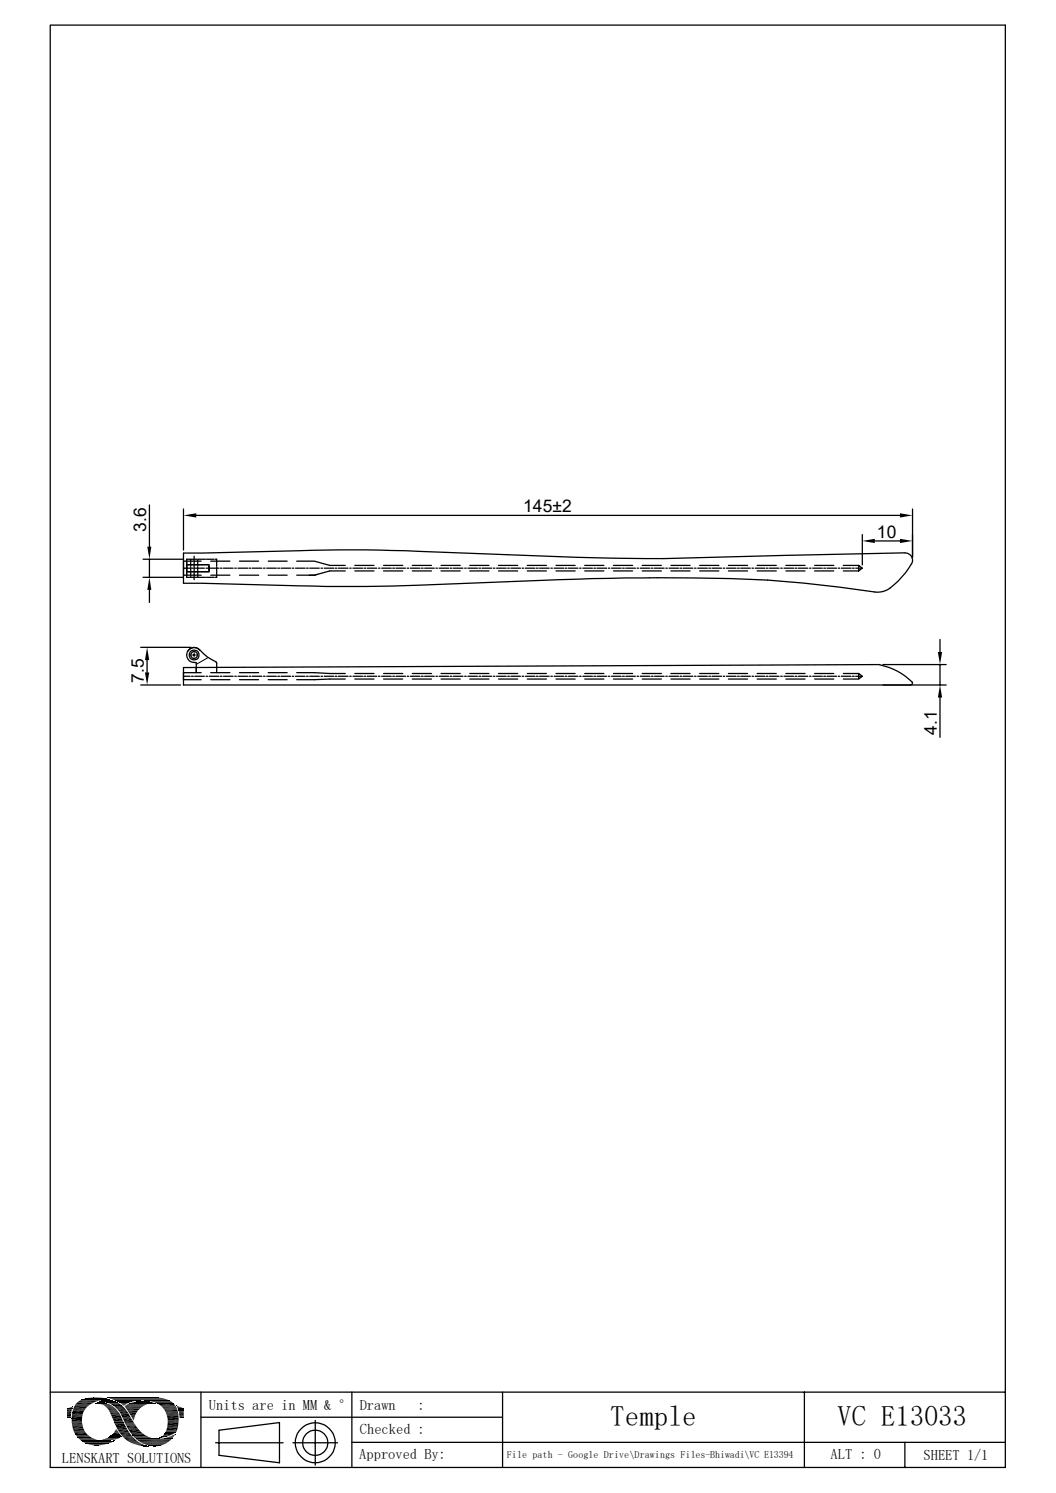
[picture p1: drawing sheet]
<svg xmlns="http://www.w3.org/2000/svg" width="210mm" height="297mm" viewBox="0 0 210 297" stroke-linecap="round" stroke-linejoin="round" font-family="sans-serif">
<g fill="none" stroke="#000" stroke-width=".25">
<path d="M10 5h189.9v286.9h-189.9zM28.4 114.9h8.1M28.4 111.3h8.1M29.7 100.5v8.3M29.7 111.3v3.6M29.7 117.3v2.5M36.5 101.3v8.1M36.5 114.4h3.5M36.5 111.6h3.5M36.5 113h1.3M37.1 111.6v2.8M37.1 114.6v.3h.4"/>
<path d="M37.1 112.4h.2M37.1 113.7h.2M37.3 112.4h.5M37.3 113.7h.5M37.5 111.3h-.4v.2M37.7 114.9h.4M37.7 111.3h.4M37.9 112.4h.3M37.9 113.7h.3M37.9 111.3v.2M37.9 111.7v.4M37.9 112.3v.3"/>
<path d="M37.9 112.9v.3M37.9 113.4v.4M37.9 114v.3M37.9 114.6v.2M38.1 113h.3M38.2 114.9h.4M38.2 111.3h.4M38.3 112.4h.3M38.3 113.7h.3M38.6 110.7v.6M38.6 111.5v.2M38.6 111.8v1"/>
<path d="M38.6 112.9v.2M38.6 113.2v1M38.6 114.3v.2M38.6 114.7v.6M38.7 112.4h.4M38.7 113.7h.4M38.7 113h1.9M38.8 114.9h.4M38.8 111.3h.4M39 102.5h140M39.2 112.4h.3M39.2 113.7h.3"/>
<path d="M39.3 111.7v.4M39.3 112.3v.3M39.3 112.9v.3M39.3 113.4v.4M39.3 114v.3M39.3 114.6v.2M39.3 111.3v.2M39.4 114.9h.4M39.4 111.3h.4M39.6 112.4h.3M39.6 113.7h.3M39.9 114.9h.4"/>
<path d="M39.9 111.3h.4M40 112.4h.4M40 113.7h.4M40.5 114.9h.4M40.5 111.3h.4M40.5 112.4h.3M40.5 113.7h.3M40.9 112.4h.3M40.9 113.7h.3M41 113h.3M41.1 114.9h.3M41.1 111.3h.3"/>
<path d="M41.3 112.4h.3M41.6 112.5v.5M41.6 113.1v.3M41.6 113.5v.2h-.3M41.6 113h1.9M41.6 114.9h.4M41.6 111.3h.4M41.9 114.4h3.8M41.9 111.6h3.8M42.2 114.9h.3M42.2 111.3h.3M42.8 111.3h.3v.2"/>
<path d="M43.1 111.7v.4M43.1 112.3v.3M43.1 112.9v.3M43.1 113.4v.4M43.1 114v.3M43.1 114.6v.3h-.3M43.8 113h.4M44.5 113h1.9M46.7 113h.3M47.3 113h1.9M47.6 114.4h3.8M47.6 111.6h3.8"/>
<path d="M49.5 113h.4M50.2 113h1.9M52.4 113h.3M53 113h1.9M53.3 114.4h3.8M53.3 111.6h3.8M55.2 113h.4M55.9 113h1.9M58.1 113h.3M58.8 113h1.9M59 111.6h3.5l3.1 .9h3.1M61 113h.3"/>
<path d="M61.6 113h1.9M63.1 114.3l-.6 .1h-1M63.8 113h.3M64.5 113h1.9M66.7 113h.3M67.3 113h1.9M68.7 113.6h-3.1l-3.1 .8h-3.5M69.6 113h.3M70.2 113h1.9M70.6 113.6h3.8M70.6 112.5h3.8M72.4 113h.3"/>
<path d="M73 113h1.9M75.3 113h.3M75.9 113h1.9M76.3 113.6h3.8M76.3 112.5h3.8M78.1 113h.3M78.7 113h1.9M81 113h.3M81.6 113h1.9M82 112.5h3.8M82 113.6h3.8M83.8 113h.4"/>
<path d="M84.5 113h1.9M86.7 113h.3M87.3 113h1.9M87.7 112.5h3.8M87.7 113.6h3.8M89.5 113h.4M90.2 113h1.9M92.4 113h.3M93 113h2M93.4 113.6h3.8M93.4 112.5h3.8M95.3 113h.3"/>
<path d="M95.9 113h1.9M98.1 113h.3M98.8 113h1.9M99.1 112.5h3.9M99.1 113.6h3.9M101 113h.3M101.6 113h1.9M103.8 113h.3M104.5 113h1.9M104.9 113.6h3.8M104.9 112.5h3.8M106.7 113h.3"/>
<path d="M107.3 113h1.9M109.6 113h.3M110.2 113h1.9M110.6 113.6h3.8M110.6 112.5h3.8M112.4 113h.3M113 113h1.9M115.3 113h.3M115.9 113h1.9M116.3 113.6h3.8M116.3 112.5h3.8M118.1 113h.3"/>
<path d="M118.7 113h1.9M121 113h.3M121.6 113h1.9M122 113.6h3.8M122 112.5h3.8M123.8 113h.4M124.5 113h1.9M126.7 113h.3M127.3 113h1.9M127.7 112.5h3.8M127.7 113.6h3.8M129.5 113h.4"/>
<path d="M130.2 113h1.9M132.4 113h.3M133.1 113h1.9M133.4 112.5h3.8M133.4 113.6h3.8M135.3 113h.3M135.9 113h1.9M138.1 113h.3M138.8 113h1.9M139.1 113.6h3.9M139.1 112.5h3.9M141 113h.3"/>
<path d="M141.6 113h1.9M143.8 113h.3M144.5 113h1.9M144.9 113.6h3.8M144.9 112.5h3.8M146.7 113h.3M147.3 113h1.9M149.6 113h.3M150.2 113h1.9M150.6 112.5h3.8M150.6 113.6h3.8M152.4 113h.3"/>
<path d="M153 113h1.9M155.3 113h.3M155.9 113h1.9M156.3 112.5h3.8M156.3 113.6h3.8M158.1 113h.4M158.7 113h2M161 113h.3M161.6 113h1.9M162 112.5h3.8M162 113.6h3.8M163.8 113h.4"/>
<path d="M164.5 113h1.9M166.7 113h.3M167.3 113h1.9M167.7 113.6h3.1v-1.1l.7 .5-.7 .6M167.7 112.5h3.1M169.5 113h.4M170.2 113h1.3M171.5 106.3v6.1M174 107.6h5M181.2 112.2a14 14 0 0 1-5.1 5.3l-1.6 .3a253.8 253.8 0 0 0-43.7-2.9M181.3 112.2a1.48 1.48 0 0 0-1.3-2.2l-51.4 1.1-13.8-.2-31.5-1.2a292.4 292.4 0 0 0-23.8-.1l-23 .4v6l25.6 .6a330.8 330.8 0 0 0 21.2-.2l34.5-1.3 12.9-.2M181.5 101.3v9.6"/>
<path d="M28 136.3h7.9M28 128.8h10M29.3 131.3v2.5M36.5 133.8h3.5M36.5 135.2h3.5M36.5 134.5h1.3M37.3 129.6a1.45 1.45 0 0 1 2.4-.3 1.48 1.48 0 0 0-2.5 .4 1.48 1.48 0 0 0 1.4 2.1M38.1 134.5h.3M38.6 131.8h.4v2M38.7 134.5h1.9M39.8 129.3l1.4 1.4 1.8 1M41 134.5h.3"/>
<path d="M41.6 134.5h1.9M41.9 133.8h3.8M41.9 135.2h3.8M42.9 131.7l.2 .2v1.9M43.8 134.5h.4M44.5 134.5h1.9M46.7 134.5h.3M47.3 134.5h1.9M47.6 133.8h3.8M47.6 135.2h3.8M49.5 134.5h.4M50.2 134.5h1.9"/>
<path d="M52.4 134.5h.3M53 134.5h1.9M53.3 133.8h3.8M53.3 135.2h3.8M55.2 134.5h.4M55.9 134.5h1.9M58.1 134.5h.3M58.8 134.5h1.9M59 133.8l9.7 .2M61 134.5h.3M61.6 134.5h1.9M63.8 134.5h.3"/>
<path d="M64.5 134.5h1.9M66.7 134.5h.3M67.3 134.5h1.9M68.7 135.1l-9.7 .1M69.6 134.5h.3M70.2 134.5h1.9M70.6 135.1h3.8M70.6 134h3.8M72.4 134.5h.3M73 134.5h1.9M75.3 134.5h.3M75.9 134.5h1.9"/>
<path d="M76.3 135.1h3.8M76.3 134h3.8M78.1 134.5h.3M78.7 134.5h1.9M81 134.5h.3M81.6 134.5h1.9M82 135.1h3.8M82 134h3.8M83.8 134.5h.4M84.5 134.5h1.9M86.7 134.5h.3M87.3 134.5h1.9"/>
<path d="M87.7 135.1h3.8M87.7 134h3.8M89.5 134.5h.4M90.2 134.5h1.9M92.4 134.5h.3M93 134.5h2M93.4 135.1h3.8M93.4 134h3.8M95.3 134.5h.3M95.9 134.5h1.9M98.1 134.5h.3M98.8 134.5h1.9"/>
<path d="M99.1 135.1h3.9M99.1 134h3.9M101 134.5h.3M101.6 134.5h1.9M103.8 134.5h.3M104.5 134.5h1.9M104.9 135.1h3.8M104.9 134h3.8M106.7 134.5h.3M107.3 134.5h1.9M109.6 134.5h.3M110.2 134.5h1.9"/>
<path d="M110.6 135.1h3.8M110.6 134h3.8M112.4 134.5h.3M113 134.5h1.9M115.3 134.5h.3M115.9 134.5h1.9M116.3 135.1h3.8M116.3 134h3.8M118.1 134.5h.3M118.7 134.5h1.9M121 134.5h.3M121.6 134.5h1.9"/>
<path d="M122 135.1h3.8M122 134h3.8M123.8 134.5h.4M124.5 134.5h1.9M126.7 134.5h.3M127.3 134.5h1.9M127.7 135.1h3.8M127.7 134h3.8M129.5 134.5h.4M130.2 134.5h1.9M132.4 134.5h.3M133.1 134.5h1.9"/>
<path d="M133.4 135.1h3.8M133.4 134h3.8M135.3 134.5h.3M135.9 134.5h1.9M138.1 134.5h.3M138.8 134.5h1.9M139.1 135.1h3.9M139.1 134h3.9M141 134.5h.3M141.6 134.5h1.9M143.8 134.5h.3M144.5 134.5h1.9"/>
<path d="M144.9 135.1h3.8M144.9 134h3.8M146.7 134.5h.3M147.3 134.5h1.9M149.6 134.5h.3M150.2 134.5h1.9M150.6 135.1h3.8M150.6 134h3.8M152.4 134.5h.3M153 134.5h1.9M155.3 134.5h.3M155.9 134.5h1.9"/>
<path d="M156.3 135.1h3.8M156.3 134h3.8M158.1 134.5h.4M158.7 134.5h2M161 134.5h.3M161.6 134.5h1.9M162 135.1h3.8M162 134h3.8M163.8 134.5h.4M164.5 134.5h1.9M166.7 134.5h.3M167.3 134.5h1.9"/>
<path d="M167.7 135.1h3.1M167.7 134h3.1M169.5 134.5h.4M170.2 134.5h1.3M170.8 134l.7 .5-.7 .6zM175 132.2a11.7 11.7 0 0 1 6.5 3.7l-.4 .4M175 132.2l-138.5 .6v3.5h151.7M175.6 132.2h12.6M186.9 127.2v2.5M186.9 132.2v4.1M186.9 138.8v7.9M10 276.9h189.9"/>
<path d="M14.7 279.7h2.9M40 276.9v15M70 276.9v15M99.9 276.9v15M160 276.9v15M14.3 281.5h2.1M14.3 283.3h2.1M14.7 284.9h2.4M15 285.5h2.6M24.6 286.1h2.2M24.9 280.1h3.2M25.1 283.8h2.1"/>
<path d="M25.3 284h2.1M26.1 285.4h2.7M27.2 286.5h6.8M33.1 281.3h2.4M33.4 282.7h2.1M40 281.9h59.9M42.9 287h13.4M43.6 284.5l12-1.5v8l-12-1.5zM58.3 287h8.8M62.7 282.6v8.9M70 286.9h129.9M180 286.9v5"/>
<circle cx="38.6" cy="130.3" r=".98"/>
<circle cx="38.6" cy="130.3" r=".68"/>
<circle cx="62.7" cy="287" r="2.51"/>
<circle cx="62.7" cy="287" r="4"/>
</g>
<g fill="none" stroke="#000" stroke-width=".2">
<path d="M129.1 114.9h.1M38.1 130.3h1M38.6 129.8v.9M41.4 130.8l-2.4 1.4M14.7 279.9h2.6M15 279.4h3M15.3 279h3.5M15.7 278.7h3.9M15.9 278.6h4M16 278.6h4.2M16 278.5h4.4M16.2 278.5h4.3"/>
<path d="M16.4 278.4h5.4M16.5 278.3h5.1M16.7 278.3h4.7M16.9 278.2h4.3M17.1 278.2h3.9M17.5 278.1h3M17.6 278.1h2.9M19 279.2h2.1M19.1 279.2h2.2M19.7 278.8h3.2M19.8 278.8h2.9M19.9 278.7h2.7"/>
<path d="M20.2 278.7h2.2M20.3 278.9h2.7M20.6 279h2.7M21.3 279h2M21.3 279.1h2.4M21.3 278h10.3M21.4 278.1h10.5M21.5 278.1h11M21.8 278h7.4M21.8 278.2h10.8M21.8 278.4h-5.6M22 278.3h10.9"/>
<path d="M22.2 278.3h10.8M22.3 278.4h10.9M22.5 278.4h10.8M22.6 278.5h11M22.8 278.6h5.1M22.9 278.6h4.4M23 278.7h4.2M23.2 278.8h3.3M23.5 278.9h2.7M23.5 278.9h2.5M23.7 279h2.1M24.8 279.8h3.7"/>
<path d="M24.8 279.8h3.5M24.8 279.9h3.4M24.9 279.7h3.8M25 279.6h3.7M25.1 279.5h4M25.4 279.4h3.8M25.4 279.3h4.2M25.7 279.2h4.2M26 279.1h4.8M26.2 279h4.4M26.2 279h4.2M26.6 278.9h3.5"/>
<path d="M26.8 278.9h3.1M27.1 278.8h2.6M28.7 278.6h5M29.3 278.6h4.4M29.4 278.7h4.5M30.1 278.8h4M30.4 278.9h3.8M30.7 279h3.7M30.8 279.2h-5M31 279.1h3.5M31.2 279.2h3.3M31.9 279.7h3"/>
<path d="M32.1 279.8h2.9M14.3 282.3h2M14.3 282.8h2M14.3 283h2M14.3 283.1h2M14.3 283.5h2.1M14.4 281h2.2M14.5 280.5h2.3M14.5 284.2h2.1M14.6 284.7h2.3M15 285.3h2.3M15.3 285.8h2.7"/>
<path d="M15.4 285.9h2.6M15.4 285.9h2.8M15.5 286h2.8M15.6 286.1h3M15.7 286.3h3.3M15.9 286.4h3.1M15.9 286.4h3.6M16 286.6h3.9M16.2 286.6h3.7M16.2 286.6h4.2M16.3 286.7h5.2M16.3 286.8h6.3"/>
<path d="M16.6 286.9h5.8M16.6 286.9h5.7M16.7 287h5.5M16.9 287h5M17 287.1h4.8M17.1 287.1h4.6M17.1 287.2h4.5M17.4 287.3h4M17.7 287.3h3.2M17.9 287.4h2.8M20.5 286.3h2.6M20.7 286.2h2.8"/>
<path d="M21.1 286.2h2.5M21.2 286.1h2.6M21.5 285.9h2.5M21.5 286h2.3M21.8 285.8h2.3M21.9 285.7h2.2M22 285.7h2M22 285.6h2M22.9 286.4h-2.7M24.1 285.8h-2.3M25.1 280.2h2.7M25.4 280.6h2"/>
<path d="M25.4 286.8h2.1M26.1 285.2h2.4M26.3 285.5h2.5M26.3 285.5h2.6M26.4 285.6h2.7M26.5 285.7h2.8M26.5 285.8h3.1M26.7 285.9h3.1M26.8 286h3.3M26.8 286.1h3.7M27 286.2h4.1M27.1 286.2l7.1 .1"/>
<path d="M27.1 286.3h7M27.6 286.7h6.1M27.8 286.9h5.7M27.9 286.9h5.5M28 287h5.3M28.2 287.1h5M28.5 287.2h4.4M28.8 287.3h3.9M29 287.5h3.4M29.5 287.5h2.6M29.6 287.6h2.4M31.7 286.2h2.5"/>
<path d="M32.4 280.1h2.7M32.5 280.2h2.7M32.6 280.3h2.6M32.6 280.4h2.6M32.7 280.5h2.6M32.8 285h2.1M32.9 285h2.1M32.9 280.9h2.5M32.9 284.9h2.2M32.9 284.9h2.1M32.9 284.8h2.2M33 284.7h2.1"/>
<path d="M33 284.6h2.2M33.1 284.5h2.1M33.1 284.6h2.1M33.1 281.5h2.4M33.2 283.9h2.2M33.4 282.5h2.1"/>
</g>
<g fill="#000">
<path d="M29.7 114.9l.4 2.4h-.8zM29.3 108.8h.8l-.4 2.5zM36.5 102.5l2.5-.4v.9zM171.5 107.6l2.5-.4v.8zM179 102.1l2.5 .4-2.5 .5zM179 107.2l2.5 .4-2.5 .4zM29.3 128.8l.4 2.5h-.9zM28.8 133.8h.9l-.4 2.5zM186.5 129.7h.9l-.5 2.5zM186.9 136.3l.5 2.5h-.9zM14.3 279.9h.1zM13.8 280l.5-.1 .1 .1z"/>
<path d="M14.3 279.9h.1v.1zM18.3 278h1.6zM18.7 278h1.2zM19.1 279.1h1.9zM19.2 279.1h1.8zM19.2 279.1h1.7zM19.4 279.1h1.5zM19.5 279.1h1zM19.4 279.1h1.2zM19.5 279.1h1.1zM19.6 279.1h.9zM19.6 279.2l1.9 .1z"/>
<path d="M19.7 278.8h.2zM19.6 279.1h.8zM19.8 279.1h.6zM20 279.3l1.7 .1zM19.8 279.1h.4zM20.1 279l.1 .1zM20.1 279h.1zM20.2 279.4h1.6zM20.4 279.4l1.7 .2h-1.4zM20.4 279.4h1.4l.3 .2zM20.5 278.7h1.8zM20.5 278.7h1.7z"/>
<path d="M20.6 278.6l1.6 .1zM20.7 279.6l1.7 .1h-1.5zM20.7 279.6h1.4l.3 .1zM20.6 278.6h1.4zM20.9 278.6h1.1zM20.9 279.7l1.6 .1zM21 279.8l1.7 .2h-1.4zM21 279.8h1.5l.2 .2zM21.2 278.6h.3zM20.9 278.6h.8zM21.2 278.6h.5zM21.5 278.4h.3z"/>
<path d="M21.8 279.2h1.9zM22.4 279.6h1.9zM22.5 279.6h1.8zM22.5 279.6l1.8 .1zM22.6 279.7l2 .2h-1.7zM22.6 279.7h1.7l.3 .2zM22.9 279.9l1.9 .2h-1.7zM22.9 279.9h1.7l.2 .2zM23.7 279l1.9 .1zM23.8 279.1h1.8zM23.8 279.1h1.6zM24 279.1h1.4z"/>
<path d="M24 279.1l1.3 .1zM24 279.2l1 .2h-.7zM24 279.2h1.3l-.3 .2zM24.3 279.4l.6 .1zM24.3 279.4h.7zM24.4 279.5l.3 .1zM24.4 279.5h.5zM24.6 279.6v.1zM24.6 279.6h.1zM27.5 278.8h2zM27.5 278.8h1.9zM28.2 278.8h1.2z"/>
<path d="M28.2 278.8h.7zM30.4 279.2h.4zM30.4 279.2h.5zM30.7 279.2h.2zM30.9 278h.2zM35.1 279.7h.2zM35.1 279.7l.5 .1zM35.2 279.8l.8 .2h-.7zM35.2 279.8l.8 .2zM35.3 280l1 .1h-1zM35.3 280h.7l.3 .1zM13.3 280.2h1.1z"/>
<path d="M13.3 280.2l1 .1zM13.3 280.3l1 .1h-1zM13.3 280.3h1v.1zM13.3 280.4l.9 .4h-.9zM13.3 280.4h1l-.1 .4zM13.3 280.8h.9zM13.3 280.8l.8 .5h-.8zM13.3 280.8h.9l-.1 .5zM13.3 281.3l.8 .4h-.8zM13.3 281.3h.8v.4zM13.3 281.7h.8zM13.3 281.7l.8 .2h-.8z"/>
<path d="M13.3 281.7h.8v.2zM13.3 281.9h.8zM13.3 281.9l.8 .1zM13.4 280.2h1zM13.7 280.1l.7 .1zM13.7 280.1h.7zM13.8 280h.6zM14.3 282.3l2 .4h-2zM14.3 282.3h2v.4zM18.3 287.4l1.9 .1zM18.3 287.4h1.9zM18.4 287.5h1.1z"/>
<path d="M18.4 287.5h1.8zM18.9 287.5h.6zM19.1 287.5h.4zM20.4 286.4l1.9 .1zM20.4 286.4h2zM20.6 286.5h1.5zM20.6 286.5h1.7zM20.7 286.5h1.1zM20.7 286.5h1.4zM21 286.5h.6zM21 286.5h.8zM21.3 280l1.7 .2h-1.6z"/>
<path d="M21.3 280h1.4l.3 .2zM21.3 286.5h.3zM21.4 286.5h.2zM21.4 280.2l1.8 .3h-1.6zM21.4 280.2h1.6l.2 .3zM21.6 280.5h1.6zM21.6 280.5l1.8 .2h-1.7zM21.6 280.5h1.6l.2 .2zM21.7 280.7l1.8 .1h-1.7zM21.7 280.7h1.7l.1 .1zM21.8 280.8l1.8 .2h-1.7zM21.8 280.8h1.7l.1 .2z"/>
<path d="M21.9 281l1.8 .1zM21.9 281.1l1.9 .2h-1.8zM21.9 281.1h1.8l.1 .2zM21.5 286.7h1.1zM21.9 286.7h.7zM22 281.3l1.8 .1zM22 286.7h.6zM22.1 281.4l1.9 .3h-1.8zM22.1 281.4h1.7l.2 .3zM22.1 285.6l1.9 .1zM22.1 285.6h1.9zM22.2 281.7l2 .5h-1.8z"/>
<path d="M22.2 281.7h1.8l.2 .5zM22.2 285.5l1.8 .1zM22.2 285.5h1.7zM22.2 286.7h.5zM22.3 286.7h.4zM22.4 286.7h.3zM22.4 282.2l2.1 .5h-1.9zM22.4 282.2h1.8l.3 .5zM22.4 285.3h1.4zM22.4 285.3l1.5 .2h-1.7zM22.4 285.3h1.4l.1 .2zM22.6 286.6h.2z"/>
<path d="M22.6 282.7l1.9 .1zM22.7 282.8l1.9 .1zM22.7 282.9l1.9 .1zM22.7 285l1.1 .3h-1.4zM22.7 285h.9l.2 .3zM22.7 283h1.9zM22.7 284.9l.9 .1zM22.8 283l1.9 .2h-1.9zM22.8 283h1.8l.1 .2zM22.8 283.2l2.3 .9h-1.9zM22.8 283.2h1.9l.4 .9zM22.9 284.7l.6 .2h-.8z"/>
<path d="M22.9 284.7h.5l.1 .2zM22.6 286.6h.3zM22.9 284.6l.5 .1h-.5zM22.9 284.6l.5 .1zM23 284.4h.2zM23 284.4l.3 .2h-.4zM23 284.4l.3 .2zM23.1 284.4h.1zM23.1 280.1l1.8 .2h-1.5zM23.1 280.1h1.7l.1 .2zM23.4 280.3l1.8 .4h-1.6zM23.4 280.3h1.5l.3 .4z"/>
<path d="M23.6 280.7l1.7 .1zM23.7 280.8l1.9 .4h-1.6zM23.7 280.8h1.6l.3 .4zM24 281.2l1.6 .1zM24 281.3l2 .7h-1.7zM24 281.3h1.6l.4 .7zM24.3 282l1.8 .2h-1.7zM24.3 282h1.7l.1 .2zM24.4 282.2l2 .5h-1.7zM24.4 282.2h1.7l.3 .5zM24.7 282.7l1.9 .3h-1.8zM24.7 282.7h1.7l.2 .3z"/>
<path d="M24.8 283l1.9 .2h-1.8zM24.8 283h1.8l.1 .2zM24.9 283.2h1.8zM24.9 283.2l1.9 .1zM24.9 283.3h1.9zM25 283.3l1.9 .1zM25 283.4l2 .1h-1.9zM25 283.4h1.9l.1 .1zM25.1 283.5l1.9 .1zM25.4 280.6l2 .1zM25.4 280.7l1.7 .4h-1.4zM25.4 280.7h2l-.3 .4z"/>
<path d="M25.5 284.4l2.5 .5h-2.1zM25.5 284.4h2.1l.4 .5zM25.7 281.1l1.2 .4h-.9zM25.7 281.1h1.4l-.2 .4zM25.8 286.9l2 .1h-1.7zM25.8 286.9h1.7l.3 .1zM26 281.5l.9 .1zM26 281.6l.8 .3h-.6zM26 281.6h.9l-.1 .3zM26.1 287l2 .2h-1.5zM26.1 287h1.7l.3 .2zM26.2 281.9l.5 .2h-.4z"/>
<path d="M26.2 281.9h.6l-.1 .2zM26.3 282.1l.4 .1h-.3zM26.3 282.1h.4v.1zM26.4 282.2l.2 .3zM26.4 282.2h.3l-.1 .3zM26.5 282.5l.1 .1zM26.6 287.2l1.7 .1zM26.8 287.3l1.9 .2h-1.2zM26.8 287.3h1.5l.4 .2zM27.5 287.5h1.3zM27.6 287.5l1.4 .1zM28 287.6h1.1z"/>
<path d="M28.1 287.6l1.1 .1zM28.2 287.7h1.1zM28.5 287.7h.9zM28.6 287.7h.9zM29 287.7h.5zM29.2 287.7h.3zM29.3 287.7h.2zM29.6 287.5l2 .2zM30.2 287.7h1.3zM30.2 287.7h1.4zM30.4 287.7h.9zM30.4 287.7h1.1z"/>
<path d="M30.5 287.7h.5zM30.5 287.7h.8zM30.7 287.7h.3zM31.8 286h.2zM31.8 286h.1zM31.8 286h.4zM31.9 286h.4zM32.1 285.8h.8zM32.1 285.8h.9zM31.9 286l.2-.2 .2 .2zM32.1 285.8h.8l-.6 .2zM32.1 285.8h1z"/>
<path d="M32.2 285.8h.9zM32.3 286.2h1.9zM32.2 285.8l.2-.2 .7 .2zM32.4 285.6h1.3l-.6 .2zM32.5 285.5l1.2 .1zM32.5 285.5h1.3zM32.6 286.1h1.6zM32.7 285.2l1.1 .3h-1.3zM32.7 285.2h1.8l-.7 .3zM32.7 286.1h1.5zM32.7 285.2h1.8zM32.8 285l2 .1z"/>
<path d="M32.8 285.1l1.7 .1h-1.8zM32.8 285.1h2l-.3 .1zM32.8 286.1h1.5zM33.1 286h1.3zM33.2 281.6l2.3 .5h-2.2zM33.2 281.6h2.3v.5zM33.2 284l2 .5h-2.1zM33.2 284h2.1l-.1 .5zM33.2 286h1.2zM33.4 283l2 .5h-2.1zM33.4 283h2.1l-.1 .5zM33.4 285.9h1z"/>
<path d="M33.6 285.8h.9zM33.7 285.8h.8zM33.9 285.7h.6zM34.1 285.7h.5zM34.1 285.7l.3-.2 .2 .2zM34.4 285.5h.3l-.1 .2zM34.4 285.5l.3-.1v.1zM34.7 285.4v.1zM35.3 280.1l1.1 .1zM35.3 280.2h1.2zM35.3 280.2l1.2 .1zM35.4 280.3l1.1 .1h-1.1z"/>
<path d="M35.4 280.3h1.1v.1zM35.4 280.4h1.1zM35.5 280.4l1 .2h-1zM35.5 280.4h1v.2zM35.5 280.6h1zM35.5 280.6l1 .1zM35.6 280.7l.9 .1zM35.6 280.8l.9 .3h-.9zM35.6 280.8h.9v.3zM35.6 281.1h.9zM35.6 281.1l.9 .5h-.8zM35.6 281.1h.9v.5z"/>
<path d="M35.7 281.6l.8 .2h-.8zM35.7 281.6h.8v.2zM35.7 281.8l.8 .2h-.8zM35.7 281.8h.8v.2zM35.7 282h.8zM35.7 282l.8 .1zM35.8 282.1h.7zM35.9 282.1h.6zM36 282.1h.5zM36.4 282.1h.1z"/>
</g>
<g fill="none" stroke="#000" stroke-width=".21">
<path d="M14.9 279.5h3M15.5 278.8h3.9M32.2 279.9h2.9M14.3 281.7h2.1M14.5 280.4h2.5M15.2 285.7h2.7M24 285.4h2.1M24.4 285.9h2.1M24.9 286.4h2.1M25.1 286.6h2.2M25.4 284.2h2.2M33 281.1h2.4"/>
<path d="M33.4 282.9h2.1"/>
</g>
<path d="M15.1 279.2h3.5M21.9 279.4h2.3M31.4 279.4h3.4M14.4 284h2.2M14.6 280.1h2.7M23.2 284.2h2.1M25.9 285h2.5M33.3 283.7h2.1" fill="none" stroke="#000" stroke-width=".34"/>
<path d="M14.4 283.7h2.1M14.8 285.2h2.5M23.4 284.5h2.1M23.6 284.8h2.1M23.8 285.1h2.1M24.2 285.6h2.1M25.2 280.4h2.6M32.7 280.6h2.6" fill="none" stroke="#000" stroke-width=".3"/>
<path d="M14.3 282.1h2M14.4 280.8h2.4M33.3 282.3h2.2" fill="none" stroke="#000" stroke-width=".42"/>
<path d="M14.3 281.2h2.3M14.5 284.5h2.3" fill="none" stroke="#000" stroke-width=".38"/>
<g font-size="5.7">
<text x="121.4" y="283.6">Temple</text>
<text x="166.5" y="283.7">VC E13033</text>
</g>
<g font-size="3.5">
<text x="104.1" y="101.9">145±2</text>
<text x="29" y="105.7" transform="rotate(-90 29 105.7)">3.6</text>
<text x="174.4" y="106.9">10</text>
<text x="28.6" y="135.8" transform="rotate(-90 28.6 135.8)">7.5</text>
<text x="186.3" y="146.1" transform="rotate(-90 186.3 146.1)">4.1</text>
</g>
<g font-size="2.9">
<text x="41.5" y="280.6">Units are in MM &amp; °</text>
<text x="71.5" y="280.6">Drawn</text>
<text x="83" y="280.6">:</text>
<text x="71.6" y="285.2">Checked :</text>
<text x="12.3" y="291.1">LENSKART SOLUTIONS</text>
<text x="71.5" y="290.1">Approved By:</text>
<text x="165.2" y="290.3">ALT : 0</text>
<text x="183.7" y="290.4">SHEET 1/1</text>
</g>
<text font-size="2" x="100.8" y="290">File path - Google Drive\Drawings Files-Bhiwadi\VC E13394</text>
</svg>
